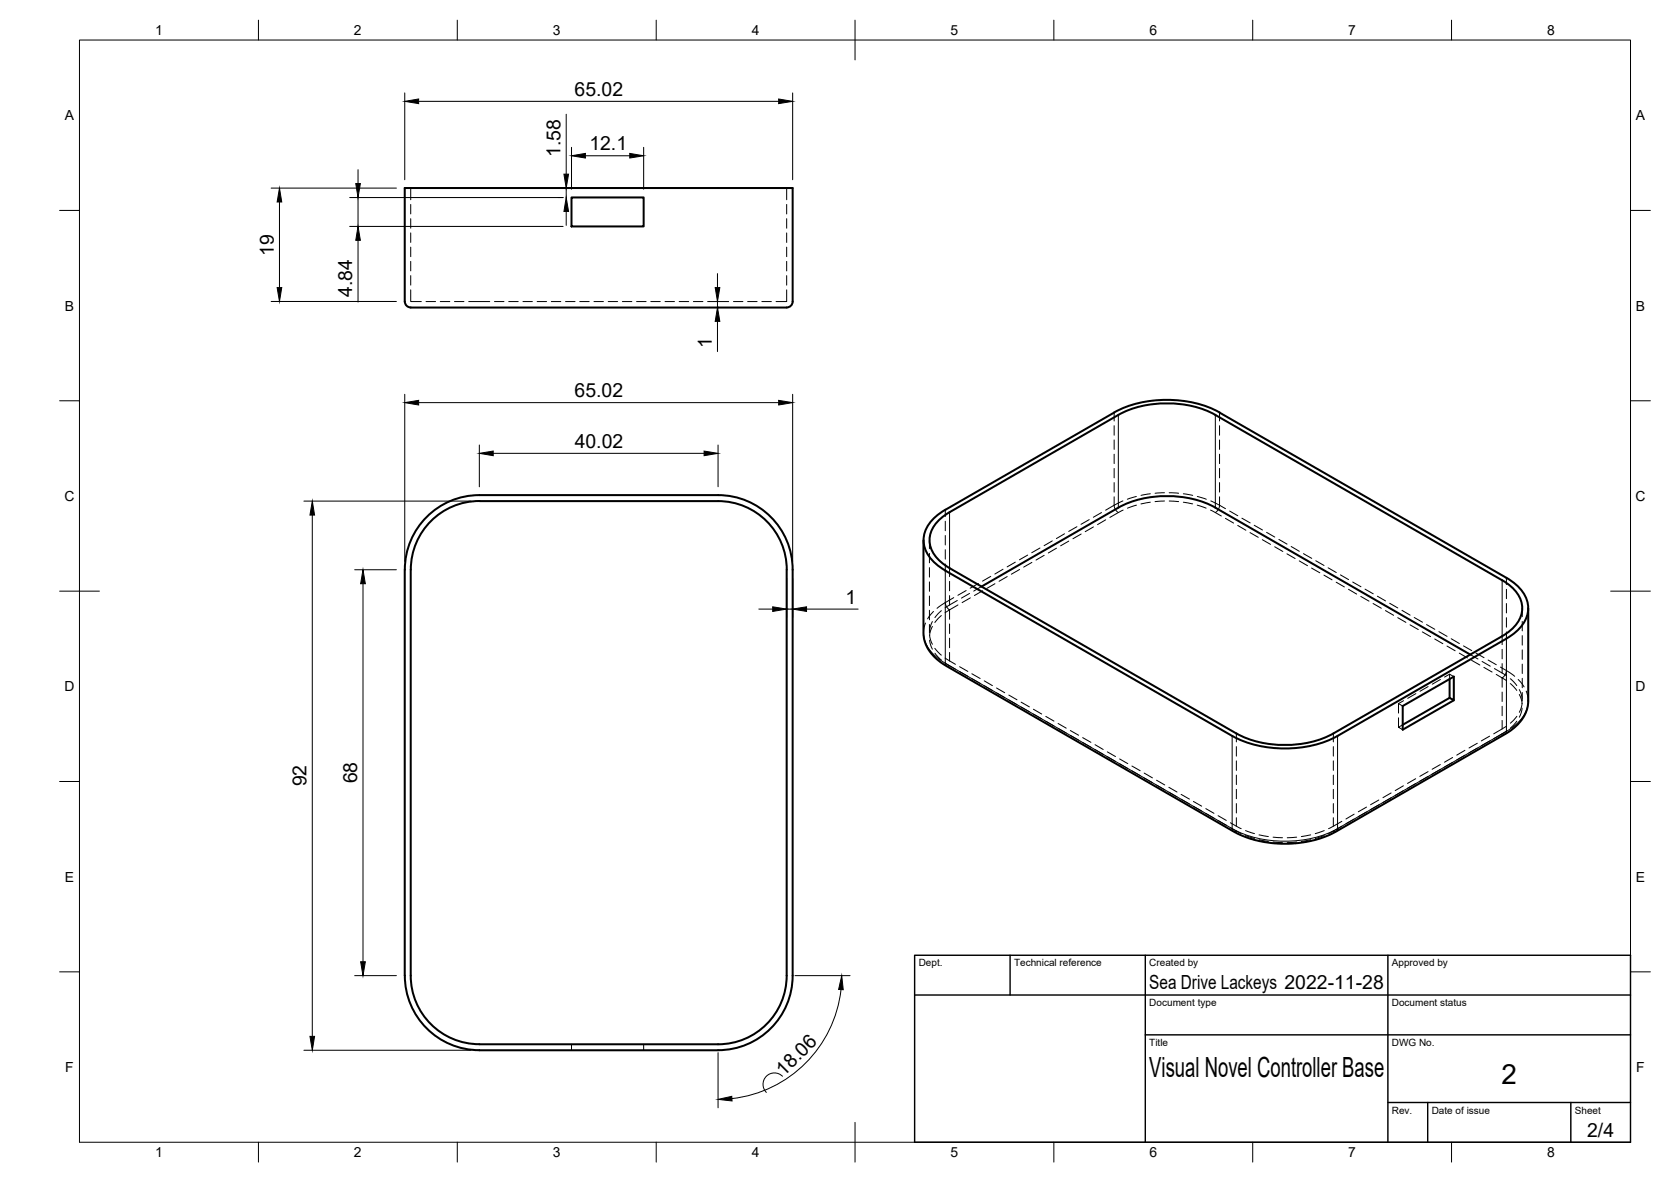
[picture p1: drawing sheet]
<svg xmlns="http://www.w3.org/2000/svg" width="420mm" height="297mm" viewBox="0 0 420 297" stroke-linecap="round" stroke-linejoin="round" font-family="sans-serif">
<!-- layer: Visible -->
<g fill="none" stroke="#000" stroke-width=".51">
<path d="M143.7 49.6h18.1v7.3h-18.1zM101.8 75.8v-28.5h97.5v28.5M101.8 75.8a1.72 1.72 0 0 0 2.1 1.5h92.9a2.28 2.28 0 0 0 2.4-1.1l.1-.4M281.2 104.3l-42.4 24.4a8.3 8.3 0 0 0-5.1 7.5 8.6 8.6 0 0 0 5.1 6.6l72.1 41.5M281.2 104.3a27 27 0 0 1 24.4 0l72.1 41.5a8.2 8.2 0 0 1 5 7.5 8.6 8.6 0 0 1-5 6.6l-42.4 24.4M232.2 135.7v23.7l.2 1.3a10.7 10.7 0 0 0 5.6 6.7l72.1 41.5a28.5 28.5 0 0 0 25.9 0l42.5-24.4a10 10 0 0 0 5.7-7.9l.1-23.7M237.7 128.1l42.4-24.4a29.3 29.3 0 0 1 26.6 0l72.1 41.5a9.9 9.9 0 0 1 5.4 7.1 8.1 8.1 0 0 1-4.1 7.3l-43.8 25.3a29.3 29.3 0 0 1-26.5 0l-72.1-41.5M237.7 128.1a9.9 9.9 0 0 0-5.5 7.1 8.1 8.1 0 0 0 4.1 7.3l1.4 .9M281.2 127.6l-34.4 19.8M281.2 127.6a27 27 0 0 1 24.4 0M305.6 127.6l64.1 36.9M364.5 175.4l1 .6v-6l-12.8 7.4v6l12.8-7.4"/>
<path d="M364.5 170.7v4.7M364.5 175.4l-11.8 6.7M310.9 184.3a27 27 0 0 0 24.4 0M120.5 263.9h60.1M120.5 263.9a18.8 18.8 0 0 1-18.7-18.7v-102a18.7 18.7 0 0 1 18.7-18.8h60.1a18.7 18.7 0 0 1 18.7 18.8v102a18.7 18.7 0 0 1-18.7 18.7M120.5 262.4a17.3 17.3 0 0 1-17.2-17.2v-102a17.3 17.3 0 0 1 17.2-17.3h60.1a17.3 17.3 0 0 1 17.2 17.3v102a17.3 17.3 0 0 1-17.2 17.2h-60.1"/>
</g>
<!-- layer: Hidden -->
<g fill="none" stroke="#000" stroke-width=".25">
<path d="M103.3 47.3v2.9M103.3 51.4v2.4M103.3 55v2.3M103.3 58.5v2.4M197.8 47.3v2.9M197.8 51.4v2.4M197.8 55v2.3M197.8 58.5v2.4M103.3 72.8v3h2.6M103.3 62.1v2.4M103.3 65.7v2.4M103.3 69.3v2.4"/>
<path d="M107.1 75.8h2.4M110.7 75.8h2.4M114.3 75.8h2.3M117.9 75.8h5.2M124.3 75.8h2.4M127.9 75.8h2.4M131.5 75.8h2.4M135.1 75.8h2.3M138.6 75.8h2.4M142.2 75.8h2.4M145.8 75.8h2.3M149.4 75.8h2.3"/>
<path d="M152.9 75.8h2.4M156.5 75.8h2.4M160.1 75.8h2.4M163.6 75.8h2.4M167.2 75.8h2.4M170.8 75.8h2.4M174.3 75.8h2.4M177.9 75.8h5.3M184.4 75.8h2.4M188 75.8h2.4M191.6 75.8h2.4M197.8 72.8v3h-2.7"/>
<path d="M197.8 62.1v2.4M197.8 65.7v2.4M197.8 69.3v2.4M233.7 135.7v2.2M233.7 139.1v2.3M233.7 142.6v2.4M233.7 146.2v2.4M233.7 149.8v2.4M233.7 153.4v2.4M233.7 156.9v2.2M233.7 159.6l.7 2.3M234.4 156.2l-.7 2.3"/>
<path d="M236.7 153.5l-1.6 1.7M240.7 150.9l-3.1 1.8M243.8 149.1l-2.1 1.2M246.8 147.4l-2 1.1M382.8 152.9v2.1M382.8 156.2v2.3M382.8 159.7v2.4M235.1 162.9l1.6 1.7M237.6 165.4l2.6 1.5M241.3 167.5l2.1 1.2M244.4 169.3l2 1.2M247.5 171.1l2 1.2"/>
<path d="M250.6 172.9l2 1.2M253.7 174.7l2 1.2M256.8 176.5l2 1.1M259.8 178.2l2.1 1.2M352.7 177.4l-1.1-.6v2.4M352.9 176.1l-1.3 .7M356 174.3l-2.1 1.2M359.1 172.5l-2.1 1.2M362.2 170.8l-2.1 1.1M364.5 169.4v1.3M365.5 170l-1-.6-1.3 .7M369.7 164.5l1.9 1.1"/>
<path d="M372.7 166.2l2 1.2M375.8 168l3 1.8M379.8 170.6l1.6 1.7M382 173.3l.7 2.3M382.7 176.7l-.7 2.3M382.8 163.3v2.4M382.8 166.9v2.4M382.8 170.5v2.3M382.8 174v2.2M263 180l2 1.2M266 181.8l2.1 1.2M269.1 183.6l2.1 1.2"/>
<path d="M272.2 185.4l2.1 1.1M275.3 187.1l2.1 1.2M278.4 188.9l2.1 1.2M281.5 190.7l2.1 1.2M284.6 192.5l2.1 1.2M287.7 194.3l2.1 1.2M290.8 196.1l2.1 1.2M293.9 197.9l2.1 1.1M297 199.6l2.1 1.2M349.8 199.3l-2.1 1.2M351.6 180.4v2.4M352.7 182.1l-1.1 .7 1.1 .6"/>
<path d="M352.9 197.5l-2.1 1.2M356 195.7l-2.1 1.2M359.1 193.9l-2.1 1.2M362.2 192.1l-2.1 1.2M365.3 190.4l-2.1 1.1M368.3 188.6l-2 1.2M371.5 186.8l-2.1 1.2M374.5 185l-2 1.2M378.8 182.5l-3.2 1.9M381.4 180l-1.6 1.7M300.1 201.4l2.1 1.2M303.2 203.2l2 1.2"/>
<path d="M306.3 205l2 1.2M309.4 206.8l2.7 1.4M313.2 208.7l2.2 .8M316.6 209.8l2.3 .4M320.1 210.4l2.4 .1M326 210.4l-2.3 .1M329.6 209.8l-2.4 .4M333 208.7l-2.3 .8M337.4 206.4l-3.3 1.8M340.5 204.6l-2.1 1.2M343.6 202.8l-2.1 1.2M346.7 201l-2.1 1.2"/>
<path d="M143.7 262.4v1.5M161.8 262.4v1.5"/>
</g>
<!-- layer: Hidden Narrow -->
<g fill="none" stroke="#000" stroke-width=".25">
<path d="M280.1 103.7v2.1M280.1 107v2.4M280.1 110.6v2.3M280.1 114.1v2.4M280.1 117.7v2.4M306.6 103.7v2.1M306.6 107v2.4M306.6 110.6v2.3M306.6 114.1v2.4M306.6 117.7v2.4M237.7 128.1v1.7M237.7 131v2.4"/>
<path d="M237.7 134.6v2.4M237.7 138.1v2.4M258.4 139.5l-2.1 1.2M261.5 137.7l-2.1 1.2M262.6 139.6l-2.1 1.1M264.6 135.9l-2.1 1.2M265.6 137.8l-2 1.2M267.7 134.1l-2.1 1.2M268.7 136l-2 1.2M270.8 132.4l-2.1 1.1M271.8 134.2l-2 1.2M273.9 130.6l-2.1 1.2"/>
<path d="M274.9 132.4l-2 1.2M277 128.8l-2.1 1.2M278 130.6l-2 1.2M280.1 124.8v2.2l-2.1 1.2M280.1 121.3v2.4M281.2 128.8l-2.1 1.2M282.3 125.9l-2.2 1.1a2.25 2.25 0 0 0 1.1 1.8M282.4 128.2l-1.2 .6M285.7 124.8l-2.2 .7M285.7 126.9l-2.2 .8M289.2 124.1l-2.3 .4M289.2 126.2l-2.3 .4"/>
<path d="M292.8 123.8l-2.4 .2M292.8 125.9l-2.4 .2M294 123.8l2.4 .2M294 125.9l2.4 .2M297.5 124.1l2.4 .4M297.5 126.2l2.4 .4M301 126.9l2.3 .8M301.1 124.8l2.2 .7M304.4 128.2l1.2 .6M305.6 128.8l1.5 .9M306.6 124.8v2.2l-2.2-1.1M306.6 121.3v2.4"/>
<path d="M308.1 130.3l2.1 1.2M308.1 127.8l-1.5-.8a2.25 2.25 0 0 1-1 1.8M309.2 128.4l2 1.2M311.2 132l2.1 1.3M312.3 130.2l2 1.2M314.3 133.8l2.1 1.2M315.4 132l2 1.2M317.4 135.6l2.1 1.2M318.5 133.8l2 1.2M320.5 137.4l2.1 1.2M321.6 135.6l2 1.1M323.6 139.2l2 1.2"/>
<path d="M324.7 137.3l2 1.2M327.7 139.1l2.1 1.2M232.7 156.6l-.5 2.5M234.4 157.4l-.7 2.3M234.7 153.7l-1.5 1.8M236.7 154.7l-1.6 1.7M237.7 151.4a2.28 2.28 0 0 0 1.1 1.9l-1.2 .7M237.7 151.4l-2.1 1.5M237.7 141.7v1.7M238.8 142.8v2.1M238.8 146.1v2.4M238.8 149.7v2.3"/>
<path d="M238.8 156.8v2.4M239.8 150.2l-2.1 1.2M240.9 152l-2.1 1.3v2.3M242.9 148.4l-2 1.2M244 150.2l-2.1 1.2M246 146.6l-2.1 1.2M247.1 148.5l-2.1 1.2M249.1 144.9l-2 1.1M250.2 146.7l-2.1 1.2M252.2 143.1l-2.1 1.2M253.3 144.9l-2.1 1.2M255.3 141.3l-2.1 1.2"/>
<path d="M256.4 143.1l-2.1 1.2M259.5 141.3l-2.1 1.2M326.7 141l2.1 1.2M329.8 142.8l2.1 1.1M330.8 140.9l2.1 1.2M332.9 144.5l2 1.2M333.9 142.7l2.1 1.2M336 146.3l2 1.2M337 144.5l2.1 1.2M339.1 148.1l2 1.2M340.1 146.3l2.1 1.2M342.2 149.9l2 1.2"/>
<path d="M343.2 148l2.1 1.2M345.2 151.7l2.1 1.2M346.3 149.8l2.1 1.2M348.4 153.4l2 1.2M349.4 151.6l2.1 1.2M351.5 155.2l2 1.2M352.5 153.4l2.1 1.2M354.5 157l2.1 1.2M355.6 155.2l2.1 1.2M357.6 158.8l2.1 1.2M358.7 157l2.1 1.1M361.8 158.7l2.1 1.2"/>
<path d="M377.7 159.9v2.1M378.8 145.2v1.7M378.8 148.1v2.4M378.8 151.7v2.3M378.8 155.2v2.4M378.8 158.8v1.7M233.7 160.9l.7 2.2M235.1 164.2l1.6 1.7M237.6 166.6l1.2 .7-.8 .1M238.8 167.3l1.4 .9M238.8 160.4v2.4M238.8 164v2.1"/>
<path d="M241.3 168.8l2.1 1.2M244.4 170.5l2 1.2M247.5 172.3l2 1.2M250.6 174.1l2 1.2M253.7 175.9l2 1.2M256.8 177.7l2 1.2M259.8 179.5l2.1 1.1M360.7 160.6l2.1 1.2M363.8 162.4l2.1 1.1M364.9 160.5l2 1.2M366.9 164.1l2.1 1.2M368 162.3l2.1 1.2"/>
<path d="M370 165.9l2.1 1.2M371.1 164.1l2 1.2M373.1 167.7l2.1 1.2M374.2 165.9l2 1.2M376.2 169.5l1.5 .9M377.3 167.6l1.5 .9M377.7 170.4l1.1 .7M377.7 163.2v2.4M377.7 166.8v2.3M377.7 170.3v2.4M377.7 173.9v2.4M377.7 177.5v2.4"/>
<path d="M379.8 171.8l1.6 1.7M380.9 170l-2.1-1.5a2.35 2.35 0 0 1-1.1 1.9M381.7 170.8l1.5 1.8M382 174.5l.7 2.3M382.7 178l-.7 2.2M383.8 173.7l.5 2.5M263 181.3l2 1.1M266 183l2.1 1.2M269.1 184.8l2.1 1.2M272.2 186.6l2.1 1.2M275.3 188.4l2.1 1.2M278.4 190.2l2.1 1.2"/>
<path d="M281.5 191.9l2.1 1.2M284.6 193.7l2.1 1.2M287.7 195.5l2.1 1.2M290.8 197.3l2.1 1.2M293.9 199.1l2.1 1.2M310.9 184.3v2.1M310.9 187.6v2.4M310.9 191.2v2.4M310.9 194.8v2.4M310.9 198.4v2.3M335.3 184.3v2.1M335.3 187.6v2.4"/>
<path d="M335.3 191.2v2.4M335.3 194.8v2.4M335.3 198.4v2.3M352.9 198.7l-2.1 1.2M356 196.9l-2.1 1.2M359.1 195.1l-2.1 1.2M362.2 193.4l-2.1 1.1M365.3 191.6l-2.1 1.2M368.3 189.8l-2 1.2M371.5 188l-2.1 1.2M374.5 186.2l-2 1.2M377.7 184.4l.8 .1"/>
<path d="M377.7 184.4l-2.1 1.2M377.7 181v2.2M378.8 183.7l-1.1 .7M381.4 181.2l-1.6 1.8M297 200.9l2.1 1.1M300.1 202.6l2.1 1.2M303.2 204.4l2 1.2M306.3 206.2l2 1.2M309.4 208l1.5 .9M310.9 208.9h-.8M310.9 208.9l1.2 .6M310.9 201.9v2.4"/>
<path d="M310.9 205.5v2.1M313.2 210l2.2 .7M316.6 211l2.3 .5M320.1 211.6l2.4 .2M326 211.6l-2.3 .2M329.6 211l-2.4 .5M333 210l-2.3 .7M335.3 208.9h.7M335.3 208.9l-1.2 .6M335.3 201.9v2.4M335.3 205.5v2.1M337.4 207.6l-2.1 1.3"/>
<path d="M340.5 205.8l-2.1 1.2M343.6 204.1l-2.1 1.1M346.7 202.3l-2.1 1.2M349.8 200.5l-2.1 1.2"/>
</g>
<!-- layer: Visible Narrow -->
<g fill="none" stroke="#000" stroke-width=".25">
<path d="M281.2 104.3v23.3M305.6 104.3v23.3M238.8 128.7v14.1M232.2 159a9.3 9.3 0 0 0 5.5 7.7l.3 .7M237.7 143.4v23.3l72.1 41.5M377.7 145.8v14.1M378.8 160.5v23.3M384.3 176.1a9.4 9.4 0 0 1-5.5 7.7M309.8 184.9v23.3M336.3 184.9v23.3M378.8 183.8l-.3 .7M378.8 183.8l-42.5 24.4"/>
<path d="M309.8 208.2a29.3 29.3 0 0 0 26.5 0M309.8 208.2l.3 .7M336.3 208.2l-.3 .7"/>
</g>
<!-- layer: BORDER -->
<g fill="none" stroke="#000" stroke-width=".25">
<path d="M20 10.1h390v276.9h-390zM65 5.1v5M115 5.1v5M165 5.1v5M215 5.1v10M265 5.1v5M315 5.1v5M365 5.1v5M15 52.9h5M410 52.9h5M15 100.7h5M410 100.7h5"/>
<path d="M15 148.6h10M405 148.6h10M15 196.4h5M410 196.4h5M15 244.2h5M410 244.2h5M65 287v5M115 287v5M165 287v5M215 282.1v9.9M265 287v5M315 287v5"/>
<path d="M365 287v5"/>
</g>
<!-- layer: TITLEBLOCK -->
<path d="M230 240.1h180v46.9h-180zM230 250h180M254 240.1v9.9M288 240.1v46.9M349 240.1v46.9M288 260.1h122M349 277.1h61M359 277.1v9.9M395 277.1v9.9" fill="none" stroke="#000" stroke-width=".36"/>
<!-- layer: FD_Dimensions -->
<g fill="none" stroke="#000" stroke-width=".25">
<path d="M101.8 23.4v21.8M105.3 25.5h90.5M142.4 28.7v15.1M143.7 37v10.5M147.2 39.1h11.1M161.8 37v10.5M199.3 23.4v21.8M68.2 47.3h31.5M70.3 50.8v21.5M87.9 49.6h53.7M87.9 56.9h53.7M90 42.6v3.5"/>
<path d="M90 49.6v7.3M140.3 47.3h.5M142.4 47.3v2.3M142.4 53.1v3.5M68.2 75.8h31.5M90 60.4v15.5M178.3 75.8h.2M178.3 77.3h.2M180.4 68.8v3.5M180.4 75.8v1.5M101.8 99.1v42M180.4 80.8v7.6"/>
<path d="M199.3 99.1v42M105.3 101.2h90.5M120.5 111.8v10.5M124 113.9h53M180.6 111.8v10.5M76.4 125.9h42M78.5 129.4v131M89.2 143.2h10.5M91.3 146.7v95M190.8 153.1h3.5M197.8 145.3v9.9M197.8 153.1h1.5"/>
<path d="M199.3 145.3v9.9M202.8 153.1h13M89.2 245.2h10.5M199.9 245.2h13.8M211.5 248.7a31.1 31.1 0 0 1-27.4 27.4M76.4 263.9h42M180.6 264.5v13.9M196.8 270.5a2.87 2.87 0 0 0-4.1 0 2.87 2.87 0 0 0 0 4"/>
</g>
<g fill="#000" stroke="#000" stroke-width=".25">
<path d="M101.8 25.5l3.5-.6v1.1zM143.7 39.1l3.5-.5v1.1zM158.3 38.6l3.5 .5-3.5 .6zM195.8 24.9l3.5 .6-3.5 .5zM70.3 47.3l.5 3.5h-1.1zM89.5 46.1h1.1l-.6 3.5zM142.4 49.6l.6 3.5h-1.2zM141.8 43.8h1.2l-.6 3.5zM69.7 72.3h1.1l-.5 3.5zM90 56.9l.6 3.5h-1.1zM179.8 72.3h1.2l-.6 3.5zM180.4 77.3l.6 3.5h-1.2z"/>
<path d="M101.8 101.2l3.5-.6v1.2zM120.5 113.9l3.5-.5v1.1zM177 113.4l3.6 .5-3.6 .6zM195.8 100.6l3.5 .6-3.5 .6zM78.5 125.9l.6 3.5h-1.2zM91.3 143.2l.6 3.5h-1.2zM194.3 152.5l3.5 .6-3.5 .6zM199.3 153.1l3.5-.6v1.2zM90.7 241.7h1.2l-.6 3.5zM211.6 245.2l.4 3.5h-1.1zM77.9 260.4h1.2l-.6 3.5zM180.6 276.3l3.4-.8 .1 1.2z"/>
</g>
<g font-size="7">
<text x="289" y="270.6">Visual Novel Controller Base</text>
<text x="377.5" y="272.3">2</text>
</g>
<g font-size="4.9">
<text x="144.5" y="24">65.02</text>
<text x="140.9" y="39.4" transform="rotate(-90 140.9 39.4)">1.58</text>
<text x="148.2" y="37.7">12.1</text>
<text x="68.8" y="64.4" transform="rotate(-90 68.8 64.4)">19</text>
<text x="88.6" y="74.6" transform="rotate(-90 88.6 74.6)">4.84</text>
<text x="179" y="87.5" transform="rotate(-90 179 87.5)">1</text>
<text x="144.5" y="99.7">65.02</text>
<text x="144.5" y="112.5">40.02</text>
<text x="212.6" y="151.7">1</text>
<text x="77.1" y="197.6" transform="rotate(-90 77.1 197.6)">92</text>
<text x="89.8" y="196.9" transform="rotate(-90 89.8 196.9)">68</text>
<text x="289" y="248.5">Sea Drive Lackeys 2022-11-28</text>
<text x="197.1" y="270.6" transform="rotate(-45 197.1 270.6)">18.06</text>
<text x="399.1" y="285.7">2/4</text>
</g>
<g font-size="3.5">
<text x="39" y="8.8">1</text>
<text x="89" y="8.8">2</text>
<text x="139" y="8.8">3</text>
<text x="189" y="8.8">4</text>
<text x="239" y="8.8">5</text>
<text x="289" y="8.8">6</text>
<text x="339" y="8.8">7</text>
<text x="389" y="8.8">8</text>
<text x="16.3" y="30.2">A</text>
<text x="411.3" y="30.2">A</text>
<text x="16.3" y="78">B</text>
<text x="411.3" y="78">B</text>
<text x="16.2" y="125.9">C</text>
<text x="411.2" y="125.9">C</text>
<text x="16.2" y="173.7">D</text>
<text x="411.2" y="173.7">D</text>
<text x="16.3" y="221.6">E</text>
<text x="411.3" y="221.6">E</text>
<text x="16.4" y="269.4">F</text>
<text x="411.4" y="269.4">F</text>
<text x="39" y="290.8">1</text>
<text x="89" y="290.8">2</text>
<text x="139" y="290.8">3</text>
<text x="189" y="290.8">4</text>
<text x="239" y="290.8">5</text>
<text x="289" y="290.8">6</text>
<text x="339" y="290.8">7</text>
<text x="389" y="290.8">8</text>
</g>
<g font-size="2.5">
<text x="231" y="242.9">Dept.</text>
<text x="255" y="242.9">Technical reference</text>
<text x="289" y="242.9">Created by</text>
<text x="350" y="242.9">Approved by</text>
<text x="289" y="252.8">Document type</text>
<text x="350" y="252.8">Document status</text>
<text x="289" y="262.9">Title</text>
<text x="350" y="262.9">DWG No.</text>
<text x="350" y="279.9">Rev.</text>
<text x="360" y="279.9">Date of issue</text>
<text x="396" y="279.9">Sheet</text>
</g>
</svg>
